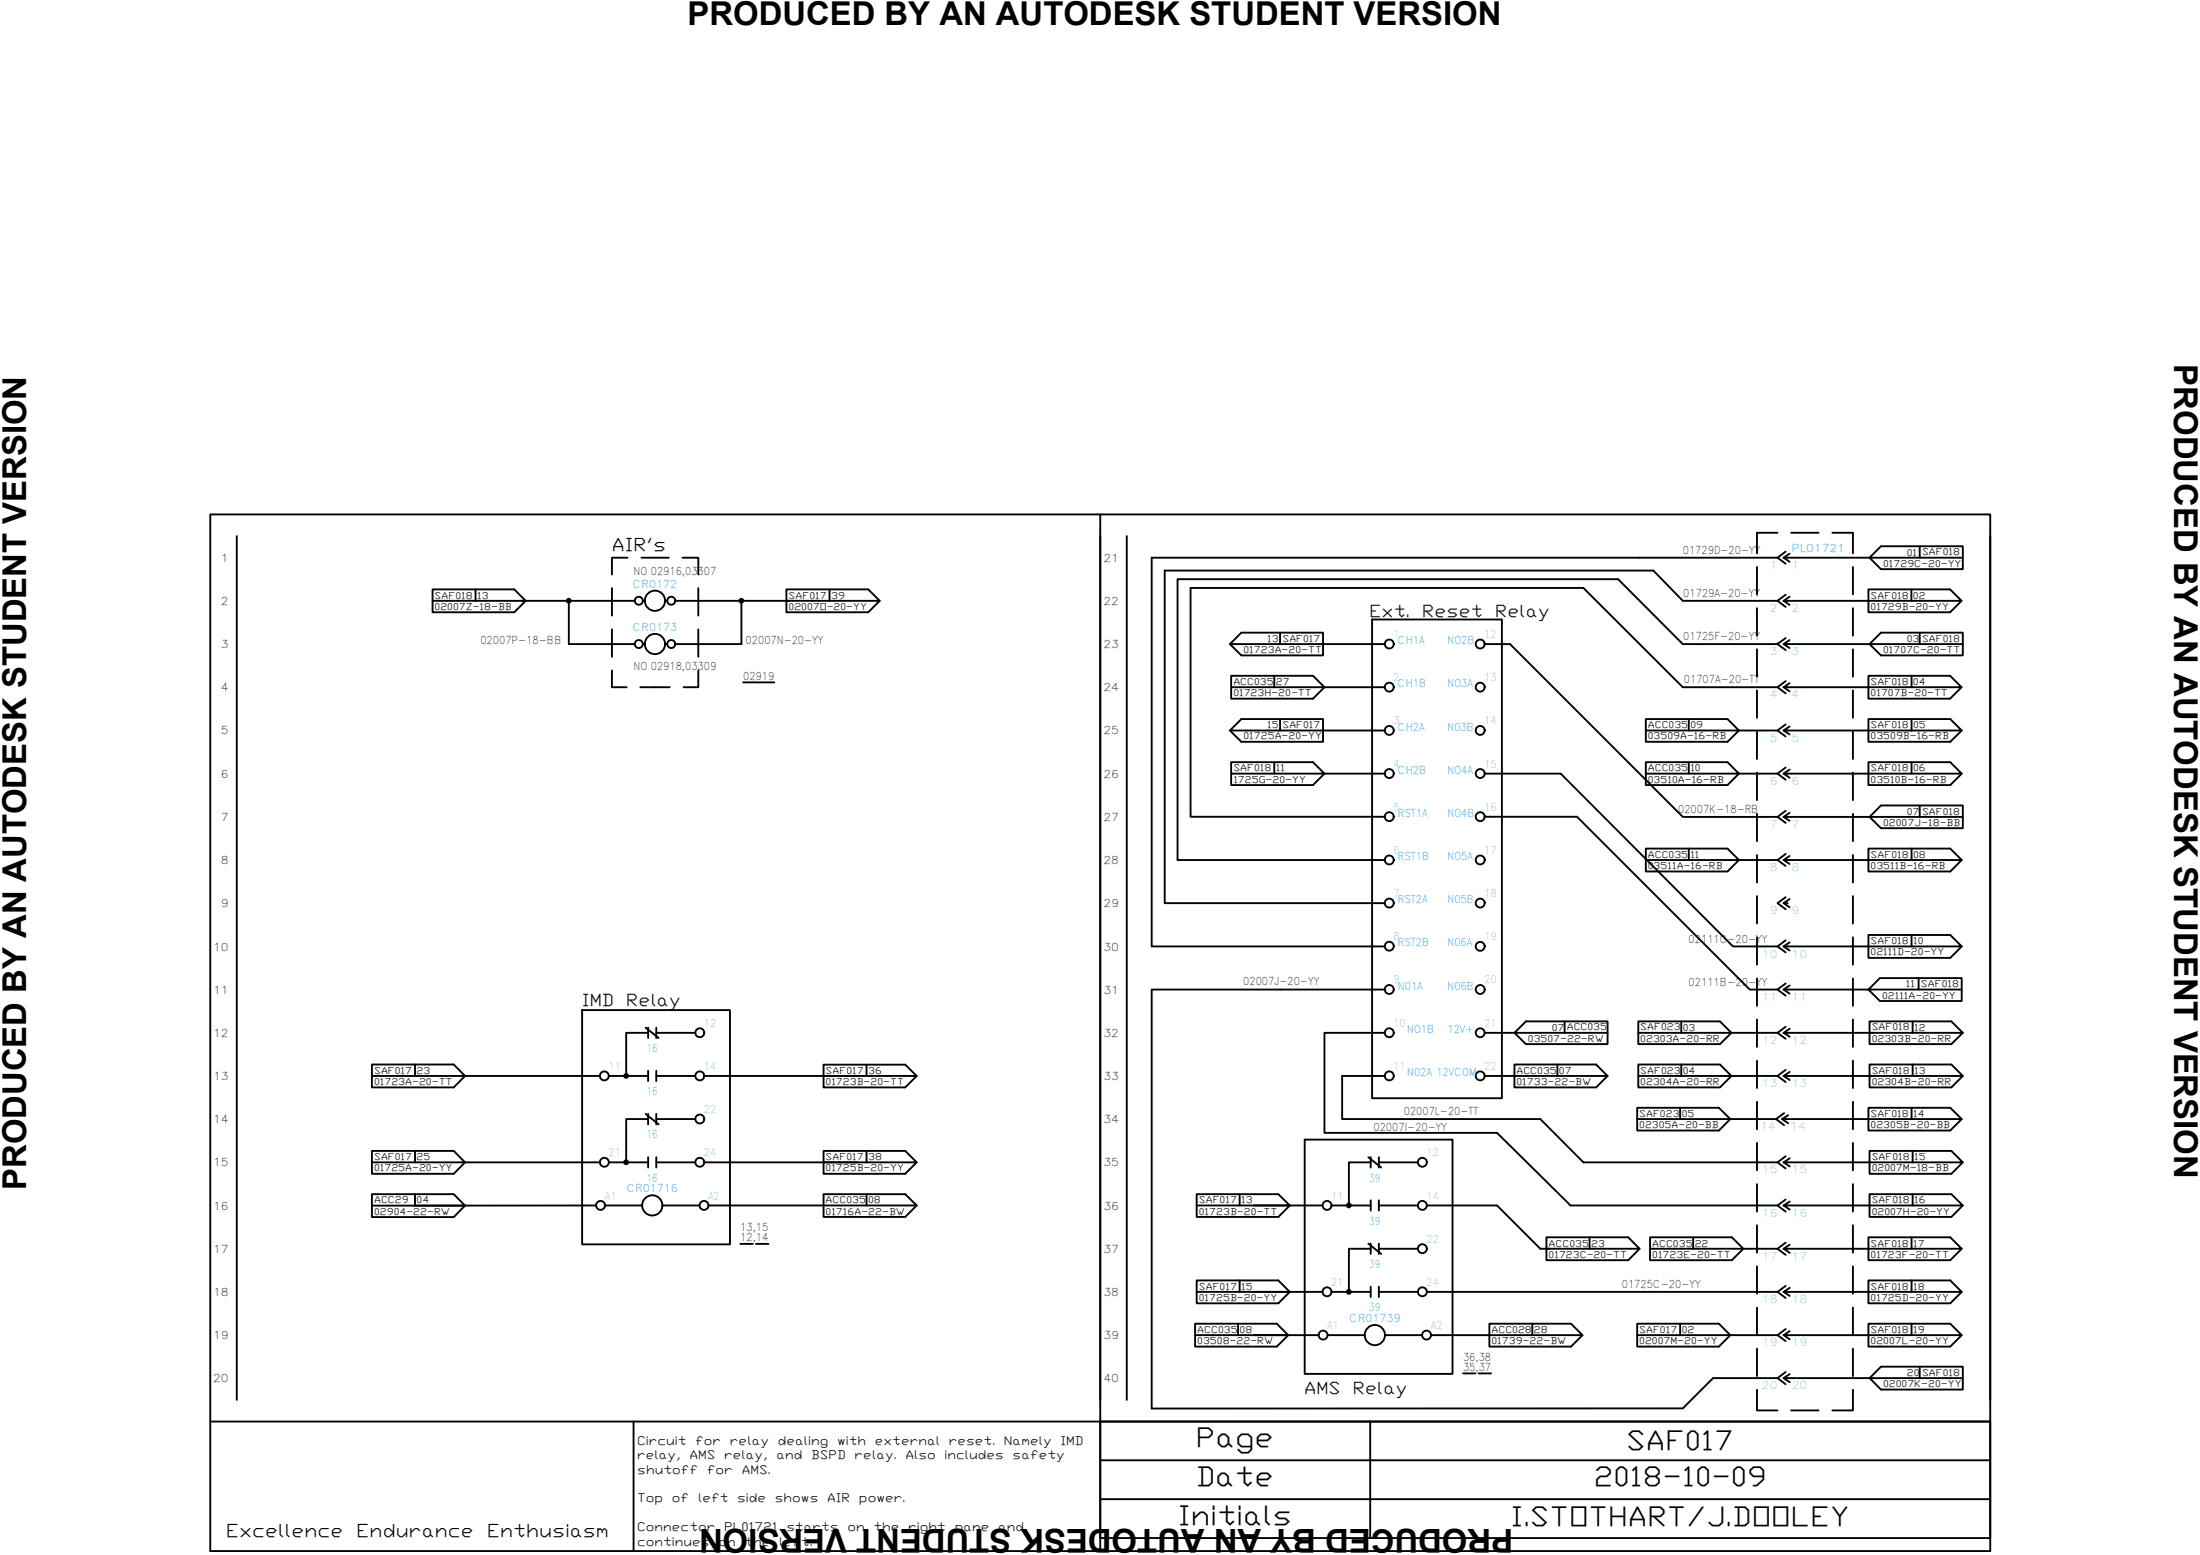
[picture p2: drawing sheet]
<svg xmlns="http://www.w3.org/2000/svg" width="297mm" height="210mm" viewBox="0 0 297 210" stroke-linecap="round" stroke-linejoin="round" font-family="sans-serif">
<g fill="none" stroke="#000" stroke-width=".25">
<path d="M28.4 69.4h240.3v140h-240.3zM32 72.4v116.6M64.2 79.6v1.5M82.6 79.4v3.7M84.7 75.3h-2.1v2.2M86.6 75.3h3.7M92.1 75.3h2.2v2.2M94.3 79.4v3.7M112 79.6v1.5M148.6 69.4v140M152.1 72.4v116.6M237.2 76.5v3.7"/>
<path d="M240 75.3h-84.5v52.5h31.5M240 71.9h-2.8v2.8M240.8 75.3h11.6l1.6 1.5h11v-3.1h-11l-1.6 1.6h12.6M241.1 74.5l-1.1 .8 1.1 .8M241.6 74.7l-.8 .6 .8 .5M241.8 71.9h3.7M247.4 71.9h2.8v2.8M250.2 76.5v3.7M258.1 79.6v1.5M259.2 73.7v1.6M268.7 72.4v116.6M58.4 81.1h12.6l-1.6-1.5h-11v3h11l1.6-1.5"/>
<path d="M70.4 81.1h15.3M76.8 81.1v5.8h8.9M82.6 90.5v2.3h2M82.6 85v3.7M86.5 92.8h3.9M86.8 86.9h.3M86.8 81.1h.3M89.8 86.9h.3M89.8 81.1h.3M91.2 81.1h15.3M94.3 90.5v2.3h-2M94.3 85v3.7"/>
<path d="M100.1 81.1v5.8h-8.9M100.3 92.1h4.2M106.2 81.1h12.6l-1.6-1.5h-11v3h11l1.6-1.5M166.1 98.6l1.5 1.5h11v-3h-11l-1.5 1.5h20.9M166.1 86.9l1.5 1.6h11v-3.1h-11l-1.5 1.5h20.9M166.2 92.8h12.6l-1.5-1.6h-11.1v3.1h11.1l1.5-1.5h8.2M172 91.2v1.6M172.8 85.4v1.5M172.8 97.1v1.5M185.3 83.6h17.5v64.6h-17.5zM200.5 92.8h.1M200.5 86.9h.1"/>
<path d="M200.5 86.9h3.4l23.3 23.4h12.8M200.5 98.6h.1M222.2 98.6h12.6l-1.6-1.5h-11v3h11l1.6-1.5h5.2M228 97.1v1.5M237.2 82.1v3.7M237.2 87.6v3.7M237.2 93.2v3.7M237.2 98.8v3.7M240 92.8h-12.8l-13.4-13.4h-53.1v30.9h26.3M240 81.1h-12.8l-4-4.1h-65.9v44.9h29.7M240 86.9h-12.8l-8.7-8.7h-59.5v37.9h28M240 86.9h.1"/>
<path d="M240.8 86.9h11.6l1.6 1.6h11v-3.1h-11l-1.6 1.5h12.6M240.8 98.6h24.1l-1.6-1.5h-11v3h11l1.6-1.5M240.8 92.8h11.6M240.8 81.1h11.6M241.1 80.3l-1.1 .8 1.1 .8M241.1 86.1l-1.1 .8 1.1 .8M241.1 91.9l-1.1 .9 1.1 .8M241.1 97.8l-1.1 .8 1.1 .8M241.6 80.6l-.8 .5 .8 .6M241.6 86.4l-.8 .5 .8 .6M241.6 92.2l-.8 .6 .8 .5M241.6 98.1l-.8 .5 .8 .5"/>
<path d="M250.2 82.1v3.7M250.2 87.6v3.7M250.2 93.2v3.7M250.2 98.8v3.7M252.3 81.1h12.5l-1.5-1.5h-11v3h11l1.5-1.5M252.3 92.8h12.5l-1.5-1.6h-11v3.1h11l1.5-1.5M258.1 91.2v1.6M258.1 97.1v1.5M259.2 85.4v1.5M166.2 104.4h12.6l-1.5-1.5h-11.1v3.1h11.1l1.5-1.6h8.2M172 102.9v1.5M200.5 116.1h.1"/>
<path d="M200.5 110.3h.1M200.5 104.4h.1M200.5 110.3h12.4l23.3 23.3h3.8M200.5 104.4h10.2l23.3 23.4h6M222.2 104.4h12.6l-1.6-1.5h-11v3.1h11l1.6-1.6h5.2M222.2 116.1h12.6l-1.6-1.6h-11v3.1h11l1.6-1.5h5.2M228 102.9v1.5M228 114.5v1.6M237.2 104.3v3.7M237.2 109.8v3.8M237.2 115.4v3.7M240.8 110.3h11.6l1.6 1.5h11v-3.1h-11l-1.6 1.6h12.6"/>
<path d="M240.8 104.4h24.1l-1.6-1.5h-11v3.1h11l1.6-1.6M240.8 116.1h24.1l-1.6-1.6h-11v3.1h11l1.6-1.5M241.1 103.6l-1.1 .8 1.1 .9M241.1 109.4l-1.1 .9 1.1 .8M241.1 115.3l-1.1 .8 1.1 .8M241.6 103.9l-.8 .5 .8 .6M241.6 109.7l-.8 .6 .8 .5M241.6 115.5l-.8 .6 .8 .5M250.2 104.3v3.7M250.2 109.8v3.8M250.2 115.4v3.7M258.1 102.9v1.5"/>
<path d="M258.1 114.5v1.6M259.2 108.7v1.6M78.6 136.3h20v31.7h-20zM87.2 138.7l1.7 1.4M87.5 139.4h-3v5.8h3M87.5 138.7v1.4M88.6 139.4h5.3M88.6 138.7v1.4M187 139.4h-8.2v13.5h23.3l10 9.8h27.9M187 133.6h-31.5v56.5h71.7l4.1-4.1h8.7M200.5 127.8h.1M200.5 121.9h.1"/>
<path d="M200.5 139.4h4l1.5 1.5h11.1v-3h-11.1l-1.5 1.5h12.6M211.3 137.9v1.5M221.2 139.4h12.6l-1.6-1.5h-11v3h11l1.6-1.5M227 137.9v1.5M233.6 139.4h6.4M237.2 121v3.7M237.2 126.5v3.7M237.2 132.1v3.7M237.2 137.6v3.7M240.8 133.6h11.5l1.5 1.5h11.1v-3.1h-11.1l-1.5 1.6h12.6M240.8 127.8h24.1l-1.6-1.6h-11v3.1h11l1.6-1.5M240.8 139.4h12.1"/>
<path d="M240.8 121.9h.6M241.1 121.1l-1.1 .8 1.1 .8M241.1 126.9l-1.1 .9 1.1 .8M241.1 132.8l-1.1 .8 1.1 .8M241.1 138.6l-1.1 .8 1.1 .8M241.6 121.4l-.8 .5 .8 .6M241.6 127.2l-.8 .6 .8 .5M241.6 133l-.8 .6 .8 .5M241.6 138.9l-.8 .5 .8 .5M250.2 121v3.7M250.2 126.5v3.7M250.2 132.1v3.7"/>
<path d="M250.2 137.6v3.7M252.4 139.4h12.6l-1.5-1.5h-11.1v3h11.1l1.5-1.5M258.1 126.2v1.6M258.2 137.9v1.5M259 132v1.6M50.2 145.2h12.6l-1.5-1.5h-11.1v3.1h11.1l1.5-1.6h18.2M50.2 156.9h12.6l-1.5-1.5h-11.1v3h11.1l1.5-1.5h18.2M56 143.7v1.5M56 155.4v1.5M82.2 156.9h2.3M82.2 145.2h2.3M87.2 150.4l1.7 1.4"/>
<path d="M87.5 151.1h-3v5.8h3M87.5 144.5v1.4M87.5 150.4v1.4M87.5 156.2v1.4M88.6 156.9h5.3M88.6 145.2h5.3M88.6 144.5v1.4M88.6 150.4v1.4M88.6 156.2v1.4M88.6 151.1h5.3M95.1 156.9h20.8M95.1 145.2h20.8"/>
<path d="M111.2 156.9h12.6l-1.6-1.5h-11v3h11l1.6-1.5M111.2 145.2h12.6l-1.6-1.5h-11v3.1h11l1.6-1.6M117 143.7v1.5M117 155.4v1.5M176.2 153.8h19.9v31.7h-19.9zM184.7 156.2l1.8 1.4M185.1 156.9h-3v5.8h3M185.1 156.2v1.4M186.2 156.9h5.2M186.2 156.2v1.4M187 145.2h-5.8v5.9h26.8l5.8 5.8h26.2M200.5 145.2h16.6l-1.6-1.5h-11v3.1h11l1.6-1.6"/>
<path d="M210.3 143.7v1.5M221.1 151.1h12.5l-1.5-1.6h-11v3.1h11l1.5-1.5h6.2M221.2 145.2h12.6l-1.6-1.5h-11v3.1h11l1.6-1.6M226.9 149.5v1.6M227 143.7v1.5M233.6 145.2h6.4M237.2 143.2v3.7M237.2 148.7v3.7M237.2 154.3v3.7M237.2 159.8v3.7M240.6 151.1h24.3l-1.6-1.6h-11v3.1h11l1.6-1.5M240.8 156.9h24.2l-1.5-1.5h-11.1v3h11.1l1.5-1.5"/>
<path d="M240.8 145.2h12.1M240.9 150.3l-1.1 .8 1.1 .8M241.1 144.4l-1.1 .8 1.1 .9M241.1 156.1l-1.1 .8 1.1 .8M241.4 150.5l-.8 .6 .8 .5M241.6 144.7l-.8 .5 .8 .6M241.6 156.4l-.8 .5 .8 .6M250.2 143.2v3.7M250.2 148.7v3.7M250.2 154.3v3.7M250.2 159.8v3.7M252.4 145.2h12.6l-1.5-1.5h-11.1v3.1h11.1l1.5-1.6"/>
<path d="M258.1 149.5v1.6M258.2 143.7v1.5M258.2 155.4v1.5M50.2 162.7h12.6l-1.5-1.5h-11.1v3.1h11.1l1.5-1.6M56 161.2v1.5M80.5 162.7h-24.6M81.7 162.7h5M89.4 162.7h5.1M95.7 162.7h28.1l-1.6-1.5h-11v3.1h11l1.6-1.6M100 167.9h1.6M102.1 167.9h1.7M117 161.2v1.5"/>
<path d="M161.6 162.7h12.5l-1.5-1.5h-11v3.1h11l1.5-1.6M161.6 174.4h12.5l-1.5-1.6h-11v3.1h11l1.5-1.5M167.2 178.7v1.5M167.4 161.2v1.5M167.4 172.8v1.6M169.3 162.7h9.3M169.3 174.4h9.3M179.8 162.7h2.3M179.8 174.4h2.3M184.7 167.9l1.8 1.4M185.1 168.6h-3v5.8h3M185.1 162v1.4"/>
<path d="M185.1 167.9v1.4M185.1 173.7v1.4M186.2 162.7h5.2M186.2 174.4h5.2M186.2 162v1.4M186.2 167.9v1.4M186.2 173.7v1.4M186.2 168.6h5.2M192.7 162.7h9.4l5.9 5.9h1.1M192.7 174.4h47.3M206.9 178.7v1.5M208.8 168.6h12.6l-1.6-1.6h-11v3.1h11l1.6-1.5"/>
<path d="M214.6 167v1.6M222.8 168.6h12.6l-1.6-1.6h-11v3.1h11l1.6-1.5h4.6M226.9 178.7v1.5M228.6 167v1.6M237.2 165.4v3.7M237.2 170.9v3.7M237.2 176.5v3.7M240.8 162.7h24.2l-1.5-1.5h-11.1v3.1h11.1l1.5-1.6M240.8 174.4h11.6M240.8 168.6h11.6M241.1 161.9l-1.1 .8 1.1 .8M241.1 167.7l-1.1 .9 1.1 .8"/>
<path d="M241.1 173.6l-1.1 .8 1.1 .8M241.1 179.4l-1.1 .8 1.1 .8M241.6 162.2l-.8 .5 .8 .6M241.6 168l-.8 .6 .8 .5M241.6 173.8l-.8 .6 .8 .5M241.6 179.7l-.8 .5 .8 .6M250.2 165.4v3.7M250.2 170.9v3.7M250.2 176.5v3.7M252.3 168.6h12.6l-1.6-1.6h-11v3.1h11l1.6-1.5M252.3 174.4h12.6l-1.6-1.6h-11v3.1h11l1.6-1.5M258.1 167v1.6"/>
<path d="M258.1 172.8v1.6M258.1 178.7v1.5M258.2 161.2v1.5M28.4 191.9h240.3v15.7h-120.1v-15.7M85.5 191.9v17.5M148.6 197.1h120.1M161.4 180.2h12.5l-1.5-1.5h-11v3.1h11l1.5-1.6M169.3 180.2h8.7M179.3 180.2h5M185 191.9v15.7M187 180.2h5M193.2 180.2h20.5l-1.6-1.5h-11v3.1h11l1.6-1.6"/>
<path d="M197.5 185.4h1.7M199.6 185.4h1.7M221.1 180.2h12.5l-1.5-1.5h-11v3.1h11l1.5-1.6h6.4M237.2 187.6v2.8h2.8M237.2 182v3.8M240.8 186h11.6l1.6 1.6h11v-3.1h-11l-1.6 1.5h12.6M240.8 180.2h11.6M241.1 185.2l-1.1 .8 1.1 .9M241.6 185.5l-.8 .5 .8 .6M241.8 190.4h3.7M250.2 187.6v2.8h-2.8M250.2 182v3.8"/>
<path d="M252.3 180.2h12.6l-1.6-1.5h-11v3.1h11l1.6-1.6M259.2 184.5v1.5M148.6 202.4h120.1"/>
<circle cx="76.8" cy="81.1" r=".26"/>
<circle cx="76.8" cy="81.1" r=".16"/>
<circle cx="76.8" cy="81.1" r=".07"/>
<circle cx="86.3" cy="81.1" r=".54"/>
<circle cx="86.3" cy="86.9" r=".54"/>
<circle cx="88.4" cy="86.9" r="1.37"/>
<circle cx="88.4" cy="81.1" r="1.37"/>
<circle cx="90.6" cy="86.9" r=".54"/>
<circle cx="90.6" cy="81.1" r=".54"/>
<circle cx="100.1" cy="81.1" r=".26"/>
<circle cx="100.1" cy="81.1" r=".16"/>
<circle cx="100.1" cy="81.1" r=".07"/>
<circle cx="187.6" cy="86.9" r=".6"/>
<circle cx="187.6" cy="98.6" r=".6"/>
<circle cx="187.6" cy="92.8" r=".6"/>
<circle cx="199.9" cy="86.9" r=".6"/>
<circle cx="199.9" cy="98.6" r=".6"/>
<circle cx="199.9" cy="92.8" r=".6"/>
<circle cx="187.6" cy="104.4" r=".6"/>
<circle cx="187.6" cy="110.2" r=".6"/>
<circle cx="187.6" cy="116.1" r=".6"/>
<circle cx="199.9" cy="110.2" r=".6"/>
<circle cx="199.9" cy="104.4" r=".6"/>
<circle cx="199.9" cy="116.1" r=".6"/>
<circle cx="94.5" cy="139.4" r=".6"/>
<circle cx="187.6" cy="127.7" r=".6"/>
<circle cx="187.6" cy="139.4" r=".6"/>
<circle cx="187.6" cy="121.9" r=".6"/>
<circle cx="187.6" cy="133.6" r=".6"/>
<circle cx="199.9" cy="127.7" r=".6"/>
<circle cx="199.9" cy="121.9" r=".6"/>
<circle cx="199.9" cy="139.4" r=".6"/>
<circle cx="199.9" cy="133.6" r=".6"/>
<circle cx="81.6" cy="145.2" r=".6"/>
<circle cx="81.6" cy="156.9" r=".6"/>
<circle cx="84.5" cy="156.9" r=".26"/>
<circle cx="84.5" cy="145.2" r=".26"/>
<circle cx="84.5" cy="145.2" r=".16"/>
<circle cx="84.5" cy="156.9" r=".16"/>
<circle cx="84.5" cy="156.9" r=".07"/>
<circle cx="84.5" cy="145.2" r=".07"/>
<circle cx="94.5" cy="145.2" r=".6"/>
<circle cx="94.5" cy="156.9" r=".6"/>
<circle cx="94.5" cy="151" r=".6"/>
<circle cx="187.6" cy="145.2" r=".6"/>
<circle cx="192" cy="156.9" r=".6"/>
<circle cx="199.9" cy="145.2" r=".6"/>
<circle cx="81.1" cy="162.7" r=".6"/>
<circle cx="88.1" cy="162.7" r="1.37"/>
<circle cx="95.1" cy="162.7" r=".6"/>
<circle cx="179.2" cy="162.7" r=".6"/>
<circle cx="179.2" cy="174.4" r=".6"/>
<circle cx="182.1" cy="174.4" r=".26"/>
<circle cx="182.1" cy="162.7" r=".26"/>
<circle cx="182.1" cy="162.7" r=".16"/>
<circle cx="182.1" cy="174.4" r=".16"/>
<circle cx="182.1" cy="174.4" r=".07"/>
<circle cx="182.1" cy="162.7" r=".07"/>
<circle cx="192" cy="168.6" r=".6"/>
<circle cx="192" cy="162.7" r=".6"/>
<circle cx="192" cy="174.4" r=".6"/>
<circle cx="178.6" cy="180.2" r=".6"/>
<circle cx="185.6" cy="180.2" r="1.37"/>
<circle cx="192.6" cy="180.2" r=".6"/>
</g>
<g font-size="4.4">
<text x="92.8" y="3.4">PRODUCED BY AN AUTODESK STUDENT VERSION</text>
<text x="293.6" y="49.2" transform="rotate(90 293.6 49.2)">PRODUCED BY AN AUTODESK STUDENT VERSION</text>
<text x="3.5" y="160.6" transform="rotate(-90 3.5 160.6)">PRODUCED BY AN AUTODESK STUDENT VERSION</text>
<text x="204.3" y="206.4" transform="rotate(180 204.3 206.4)">PRODUCED BY AN AUTODESK STUDENT VERSION</text>
</g>
<g font-size="3.7">
<text x="161.5" y="195.4">Page</text>
<text x="219.6" y="195.8">SAF017</text>
<text x="161.4" y="200.7">Date</text>
<text x="215.2" y="200.7">2018-10-09</text>
<text x="159" y="205.9">Initials</text>
<text x="203.9" y="205.9">I.STOTHART/J.DOOLEY</text>
</g>
<g font-size="2.4">
<text x="82.6" y="74.4">AIR's</text>
<text x="30.5" y="207.5">Excellence</text>
<text x="48.1" y="207.5">Endurance</text>
<text x="65.8" y="207.5">Enthusiasm</text>
</g>
<g font-size="2.3">
<text x="184.9" y="83.3">Ext.</text>
<text x="192" y="83.3">Reset</text>
<text x="201.9" y="83.3">Relay</text>
<text x="78.5" y="135.8">IMD</text>
<text x="84.6" y="135.8">Relay</text>
<text x="176.1" y="188.2">AMS</text>
<text x="182.7" y="188.2">Relay</text>
</g>
<g font-size="1.6">
<text x="86" y="195">Circuit</text>
<text x="86" y="196.9">relay,</text>
<text x="93.1" y="196.9">AMS</text>
<text x="93.9" y="195">for</text>
<text x="97.8" y="196.9">relay,</text>
<text x="98.6" y="195">relay</text>
<text x="104.8" y="196.9">and</text>
<text x="105" y="195">dealing</text>
<text x="109.5" y="196.9">BSPD</text>
<text x="113" y="195">with</text>
<text x="115.4" y="196.9">relay.</text>
<text x="118.1" y="195">external</text>
<text x="122.2" y="196.9">Also</text>
<text x="127.5" y="196.9">includes</text>
<text x="128.1" y="195">reset.</text>
<text x="135.6" y="195">Namely</text>
<text x="136.7" y="196.9">safety</text>
<text x="143.2" y="195">IMD</text>
<text x="86" y="202.8">Top</text>
<text x="86" y="198.9">shutoff</text>
<text x="90.7" y="202.8">of</text>
<text x="94.2" y="202.8">left</text>
<text x="95.4" y="198.9">for</text>
<text x="99.5" y="202.8">side</text>
<text x="100.1" y="198.9">AMS.</text>
<text x="104.6" y="202.8">shows</text>
<text x="111.7" y="202.8">AIR</text>
<text x="116" y="202.8">power.</text>
<text x="86" y="206.7">Connector</text>
<text x="86" y="208.7">continues</text>
<text x="97" y="208.7">on</text>
<text x="97.8" y="206.7">PL01721</text>
<text x="100.5" y="208.7">the</text>
<text x="105.2" y="208.7">left.</text>
<text x="106.2" y="206.7">starts</text>
<text x="114.4" y="206.7">on</text>
<text x="117.9" y="206.7">the</text>
<text x="122.6" y="206.7">right</text>
<text x="128.9" y="206.7">pane</text>
<text x="134.8" y="206.7">and</text>
</g>
<g font-size="1.5">
<text x="29.8" y="75.8">1</text>
<text x="85.5" y="77.6">NO 02916,03307</text>
<text x="149" y="75.8">21</text>
<text x="227.2" y="74.7">01729D-20-YY</text>
<text x="29.8" y="81.7">2</text>
<text x="149" y="81.7">22</text>
<text x="227.3" y="80.6">01729A-20-YY</text>
<text x="29.8" y="87.5">3</text>
<text x="64.9" y="86.9">02007P-18-BB</text>
<text x="100.7" y="86.9">02007N-20-YY</text>
<text x="149" y="87.5">23</text>
<text x="227.3" y="86.4">01725F-20-YY</text>
<text x="29.8" y="93.3">4</text>
<text x="85.5" y="90.4">NO 02918,03309</text>
<text x="100.3" y="91.8">02919</text>
<text x="149" y="93.3">24</text>
<text x="227.4" y="92.2">01707A-20-TT</text>
<text x="29.8" y="99.1">5</text>
<text x="149" y="99.1">25</text>
<text x="29.8" y="105">6</text>
<text x="149" y="105">26</text>
<text x="29.8" y="110.8">7</text>
<text x="149" y="110.8">27</text>
<text x="226.6" y="109.8">02007K-18-RB</text>
<text x="29.8" y="116.6">8</text>
<text x="149" y="116.6">28</text>
<text x="29.8" y="122.5">9</text>
<text x="149" y="122.5">29</text>
<text x="28.8" y="128.3">10</text>
<text x="149" y="128.3">30</text>
<text x="228" y="127.2">02111C-20-YY</text>
<text x="28.8" y="134.1">11</text>
<text x="149" y="134.1">31</text>
<text x="167.9" y="133">02007J-20-YY</text>
<text x="228" y="133.1">02111B-20-YY</text>
<text x="28.8" y="139.9">12</text>
<text x="149" y="139.9">32</text>
<text x="28.8" y="145.8">13</text>
<text x="149" y="145.8">33</text>
<text x="28.8" y="151.6">14</text>
<text x="149" y="151.6">34</text>
<text x="185.4" y="152.6">02007I-20-YY</text>
<text x="189.5" y="150.5">02007L-20-TT</text>
<text x="28.8" y="157.5">15</text>
<text x="149" y="157.5">35</text>
<text x="28.8" y="163.3">16</text>
<text x="100" y="167.5">12,14</text>
<text x="100" y="166.2">13,15</text>
<text x="149" y="163.3">36</text>
<text x="28.8" y="169.1">17</text>
<text x="149" y="169.1">37</text>
<text x="219" y="173.8">01725C-20-YY</text>
<text x="28.8" y="174.9">18</text>
<text x="149" y="174.9">38</text>
<text x="28.8" y="180.8">19</text>
<text x="149" y="180.8">39</text>
<text x="197.5" y="185">35,37</text>
<text x="197.5" y="183.7">36,38</text>
<text x="28.8" y="186.6">20</text>
<text x="149" y="186.6">40</text>
</g>
<g font-size="1.5" fill="#6eddc1">
<text x="238.9" y="76.8">1</text>
<text x="241.9" y="76.8">1</text>
<text x="238.9" y="82.6">2</text>
<text x="241.9" y="82.6">2</text>
<text x="188.1" y="86.1">1</text>
<text x="200.4" y="86.1">12</text>
<text x="238.9" y="88.4">3</text>
<text x="241.9" y="88.4">3</text>
<text x="188.1" y="91.9">2</text>
<text x="200.4" y="91.9">13</text>
<text x="238.9" y="94.3">4</text>
<text x="241.9" y="94.3">4</text>
<text x="188.1" y="97.8">3</text>
<text x="200.4" y="97.8">14</text>
<text x="238.9" y="100.1">5</text>
<text x="241.9" y="100.1">5</text>
<text x="188.1" y="103.6">4</text>
<text x="200.4" y="103.6">15</text>
<text x="238.9" y="105.9">6</text>
<text x="241.9" y="105.9">6</text>
<text x="188.1" y="109.4">5</text>
<text x="200.4" y="109.4">16</text>
<text x="238.9" y="111.8">7</text>
<text x="241.9" y="111.8">7</text>
<text x="188.1" y="115.3">6</text>
<text x="200.4" y="115.3">17</text>
<text x="238.9" y="117.6">8</text>
<text x="241.9" y="117.6">8</text>
<text x="188.1" y="121.1">7</text>
<text x="200.4" y="121.1">18</text>
<text x="238.9" y="123.4">9</text>
<text x="241.9" y="123.4">9</text>
<text x="188.1" y="126.9">8</text>
<text x="200.4" y="126.9">19</text>
<text x="237.9" y="129.3">10</text>
<text x="241.9" y="129.3">10</text>
<text x="188.1" y="132.8">9</text>
<text x="200.4" y="132.8">20</text>
<text x="237.9" y="135.1">11</text>
<text x="241.9" y="135.1">11</text>
<text x="95" y="138.6">12</text>
<text x="188.1" y="138.6">10</text>
<text x="200.4" y="138.6">21</text>
<text x="237.9" y="140.9">12</text>
<text x="241.9" y="140.9">12</text>
<text x="82.2" y="144.4">11</text>
<text x="95" y="144.4">14</text>
<text x="188.1" y="144.4">11</text>
<text x="200.4" y="144.4">22</text>
<text x="237.9" y="146.7">13</text>
<text x="241.9" y="146.7">13</text>
<text x="95" y="150.3">22</text>
<text x="237.7" y="152.6">14</text>
<text x="241.7" y="152.6">14</text>
<text x="81.6" y="161.9">A1</text>
<text x="82.2" y="156.1">21</text>
<text x="95" y="156.1">24</text>
<text x="95.6" y="161.9">A2</text>
<text x="179.7" y="161.9">11</text>
<text x="192.6" y="156.1">12</text>
<text x="192.6" y="161.9">14</text>
<text x="237.9" y="158.4">15</text>
<text x="241.9" y="158.4">15</text>
<text x="192.6" y="167.7">22</text>
<text x="237.9" y="164.2">16</text>
<text x="241.9" y="164.2">16</text>
<text x="179.7" y="173.6">21</text>
<text x="192.6" y="173.6">24</text>
<text x="237.9" y="170.1">17</text>
<text x="241.9" y="170.1">17</text>
<text x="179.2" y="179.4">A1</text>
<text x="193.2" y="179.4">A2</text>
<text x="237.9" y="175.9">18</text>
<text x="241.9" y="175.9">18</text>
<text x="237.9" y="181.7">19</text>
<text x="241.9" y="181.7">19</text>
<text x="237.9" y="187.5">20</text>
<text x="241.9" y="187.5">20</text>
</g>
<g font-size="1.5" fill="#007fff">
<text x="241.9" y="74.5">PL01721</text>
<text x="85.5" y="79.3">CR0172</text>
<text x="85.5" y="85.2">CR0173</text>
<text x="188.8" y="86.9">CH1A</text>
<text x="195.4" y="86.9">NO2B</text>
<text x="188.8" y="92.8">CH1B</text>
<text x="195.4" y="92.8">NO3A</text>
<text x="188.8" y="98.6">CH2A</text>
<text x="195.4" y="98.6">N03B</text>
<text x="188.8" y="104.4">CH2B</text>
<text x="195.4" y="104.4">NO4A</text>
<text x="188.8" y="110.3">RST1A</text>
<text x="195.4" y="110.3">NO4B</text>
<text x="188.8" y="116.1">RST1B</text>
<text x="195.4" y="116.1">NO5A</text>
<text x="188.8" y="121.9">RST2A</text>
<text x="195.4" y="121.9">N05B</text>
<text x="188.8" y="127.7">RST2B</text>
<text x="195.4" y="127.8">N06A</text>
<text x="188.8" y="133.6">N01A</text>
<text x="195.4" y="133.6">N06B</text>
<text x="190" y="139.4">NO1B</text>
<text x="195.4" y="139.4">12V+</text>
<text x="190" y="145.2">N02A 12VCOM</text>
<text x="84.6" y="161">CR01716</text>
<text x="182.2" y="178.4">CR01739</text>
</g>
<g font-size="1.5" fill="#00b8b8">
<text x="87.3" y="142">16</text>
<text x="87.3" y="147.8">16</text>
<text x="87.3" y="153.7">16</text>
<text x="87.3" y="159.5">16</text>
<text x="184.9" y="159.5">39</text>
<text x="184.9" y="165.3">39</text>
<text x="184.9" y="171.2">39</text>
<text x="184.9" y="177">39</text>
</g>
<g font-size="1.3">
<text x="254.3" y="76.5">01729C-20-YY</text>
<text x="257.5" y="75">01 SAF018</text>
<text x="58.7" y="80.8">SAF018</text>
<text x="58.7" y="82.3">02007Z-18-BB</text>
<text x="64.4" y="80.8">13</text>
<text x="106.5" y="80.8">SAF017</text>
<text x="106.5" y="82.3">02007O-20-YY</text>
<text x="112.2" y="80.8">39</text>
<text x="252.6" y="80.8">SAF018</text>
<text x="252.6" y="82.3">01729B-20-YY</text>
<text x="258.3" y="80.8">02</text>
<text x="167.9" y="88.2">01723A-20-TT</text>
<text x="171.1" y="86.6">13 SAF017</text>
<text x="254.3" y="88.2">01707C-20-TT</text>
<text x="257.5" y="86.6">03 SAF018</text>
<text x="166.5" y="92.5">ACC035</text>
<text x="166.5" y="94">01723H-20-TT</text>
<text x="172.3" y="92.5">27</text>
<text x="252.6" y="92.5">SAF018</text>
<text x="252.6" y="94">01707B-20-TT</text>
<text x="258.3" y="92.5">04</text>
<text x="167.9" y="99.8">01725A-20-YY</text>
<text x="171.1" y="98.3">15 SAF017</text>
<text x="222.5" y="98.3">ACC035</text>
<text x="222.5" y="99.8">03509A-16-RB</text>
<text x="228.2" y="98.3">09</text>
<text x="252.6" y="98.3">SAF018</text>
<text x="252.6" y="99.8">03509B-16-RB</text>
<text x="258.3" y="98.3">05</text>
<text x="166.5" y="104.1">SAF018</text>
<text x="166.5" y="105.6">1725G-20-YY</text>
<text x="172.3" y="104.1">11</text>
<text x="222.5" y="104.1">ACC035</text>
<text x="222.5" y="105.6">03510A-16-RB</text>
<text x="228.2" y="104.1">10</text>
<text x="252.6" y="104.1">SAF018</text>
<text x="252.6" y="105.6">03510B-16-RB</text>
<text x="258.3" y="104.1">06</text>
<text x="254.3" y="111.5">02007J-18-BB</text>
<text x="257.5" y="110">07 SAF018</text>
<text x="222.5" y="115.8">ACC035</text>
<text x="222.5" y="117.3">03511A-16-RB</text>
<text x="228.2" y="115.8">11</text>
<text x="252.6" y="115.8">SAF018</text>
<text x="252.6" y="117.3">03511B-16-RB</text>
<text x="258.3" y="115.8">08</text>
<text x="252.6" y="127.4">SAF018</text>
<text x="252.6" y="129">02111D-20-YY</text>
<text x="258.3" y="127.5">10</text>
<text x="254.1" y="134.8">02111A-20-YY</text>
<text x="257.3" y="133.3">11 SAF018</text>
<text x="206.3" y="140.6">03507-22-RW</text>
<text x="209.5" y="139.1">07 ACC035</text>
<text x="221.5" y="139.1">SAF023</text>
<text x="221.5" y="140.6">02303A-20-RR</text>
<text x="227.2" y="139.1">03</text>
<text x="252.7" y="139.1">SAF018</text>
<text x="252.7" y="140.6">02303B-20-RR</text>
<text x="258.5" y="139.1">12</text>
<text x="50.5" y="144.9">SAF017</text>
<text x="50.5" y="146.5">01723A-20-TT</text>
<text x="56.2" y="144.9">23</text>
<text x="111.5" y="144.9">SAF017</text>
<text x="111.5" y="146.5">01723B-20-TT</text>
<text x="117.2" y="144.9">36</text>
<text x="204.8" y="144.9">ACC035</text>
<text x="204.8" y="146.5">01733-22-BW</text>
<text x="210.5" y="144.9">07</text>
<text x="221.5" y="144.9">SAF023</text>
<text x="221.5" y="146.5">02304A-20-RR</text>
<text x="227.2" y="144.9">04</text>
<text x="252.7" y="144.9">SAF018</text>
<text x="252.7" y="146.5">02304B-20-RR</text>
<text x="258.5" y="144.9">13</text>
<text x="221.3" y="150.8">SAF023</text>
<text x="221.3" y="152.3">02305A-20-BB</text>
<text x="227.1" y="150.8">05</text>
<text x="252.6" y="150.8">SAF018</text>
<text x="252.6" y="152.3">02305B-20-BB</text>
<text x="258.3" y="150.8">14</text>
<text x="50.5" y="156.6">SAF017</text>
<text x="50.5" y="158.1">01725A-20-YY</text>
<text x="56.2" y="156.6">25</text>
<text x="111.5" y="156.6">SAF017</text>
<text x="111.5" y="158.1">01725B-20-YY</text>
<text x="117.2" y="156.6">38</text>
<text x="252.7" y="156.6">SAF018</text>
<text x="252.7" y="158.1">02007M-18-BB</text>
<text x="258.5" y="156.6">15</text>
<text x="50.5" y="162.4">ACC29</text>
<text x="50.5" y="163.9">02904-22-RW</text>
<text x="56.2" y="162.4">04</text>
<text x="111.5" y="162.4">ACC035</text>
<text x="111.5" y="163.9">01716A-22-BW</text>
<text x="117.2" y="162.4">08</text>
<text x="161.9" y="162.4">SAF017</text>
<text x="161.9" y="163.9">01723B-20-TT</text>
<text x="167.6" y="162.4">13</text>
<text x="252.7" y="162.4">SAF018</text>
<text x="252.7" y="163.9">02007H-20-YY</text>
<text x="258.5" y="162.4">16</text>
<text x="209.1" y="168.3">ACC035</text>
<text x="209.1" y="169.8">01723C-20-TT</text>
<text x="214.8" y="168.3">23</text>
<text x="223.1" y="168.3">ACC035</text>
<text x="223.1" y="169.8">01723E-20-TT</text>
<text x="228.8" y="168.3">22</text>
<text x="252.6" y="168.3">SAF018</text>
<text x="252.6" y="169.8">01723F-20-TT</text>
<text x="258.3" y="168.3">17</text>
<text x="161.7" y="179.9">ACC035</text>
<text x="161.9" y="174.1">SAF017</text>
<text x="161.9" y="175.6">01725B-20-YY</text>
<text x="167.4" y="179.9">08</text>
<text x="167.6" y="174.1">15</text>
<text x="201.4" y="179.9">ACC028</text>
<text x="207.1" y="179.9">28</text>
<text x="221.3" y="179.9">SAF017</text>
<text x="227.1" y="179.9">02</text>
<text x="252.6" y="174.1">SAF018</text>
<text x="252.6" y="175.6">01725D-20-YY</text>
<text x="252.6" y="179.9">SAF018</text>
<text x="258.3" y="174.1">18</text>
<text x="258.3" y="179.9">19</text>
<text x="161.7" y="181.4">03508-22-RW</text>
<text x="201.4" y="181.4">01739-22-BW</text>
<text x="221.3" y="181.4">02007M-20-YY</text>
<text x="252.6" y="181.4">02007L-20-YY</text>
<text x="257.5" y="185.7">20 SAF018</text>
<text x="254.3" y="187.2">02007K-20-YY</text>
</g>
</svg>
